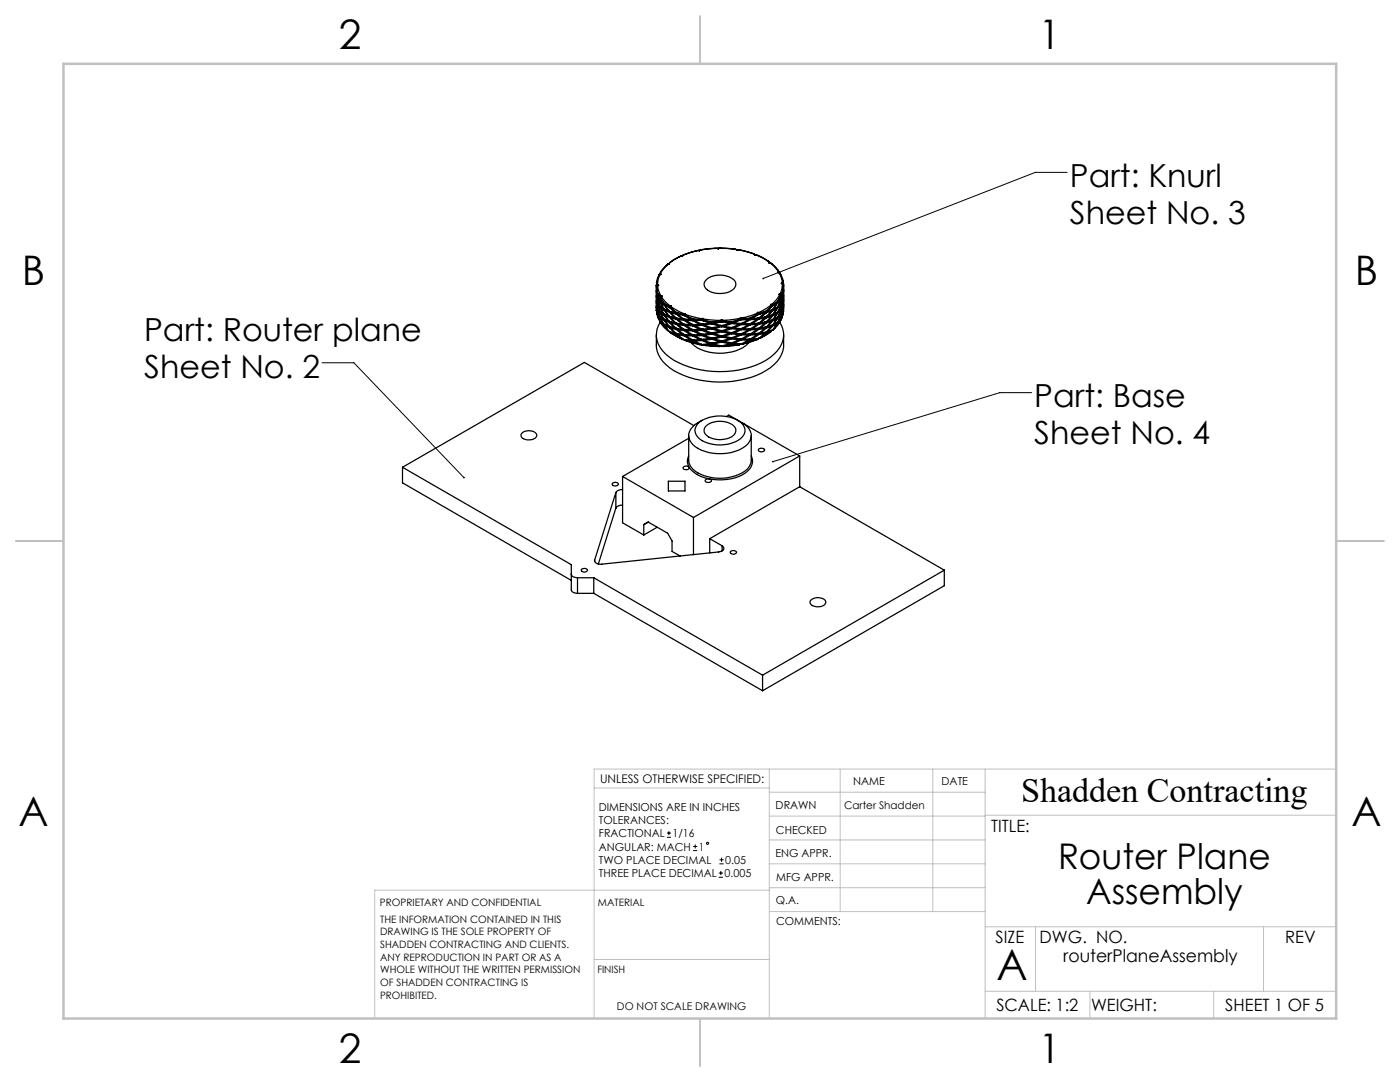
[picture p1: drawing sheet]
<svg xmlns="http://www.w3.org/2000/svg" width="279mm" height="216mm" viewBox="0 0 279 216" stroke-linecap="round" stroke-linejoin="round" font-family="sans-serif">
<g fill="none" stroke="#000" stroke-width=".2">
<path d="M213 34.4h-6.4l-54.3 21.2M64.3 72.4h6.3l22 22.9M205.9 78.4h-6.4l-45.2 13.7M133.1 167.1h.8M133.1 166.2h.8M133.5 165.8v.9M138.3 169.7h.8M138.3 168.9h.8M138.7 168.5v.8M143.4 175h.9M143.4 174.2h.9M143.6 172.4h.8"/>
<path d="M143.6 171.6h.8M143.9 173.8v.8M144 171.1v.9"/>
<circle cx="141.2" cy="168.3" r=".22"/>
</g>
<g fill="none" stroke="#c0c0c0" stroke-width=".2">
<path d="M118.6 157.2h34.9M153.5 153.5v49.7M153.5 158.1h43.1M167.7 153.5v28.4M186.2 153.5v28.4M196.6 153.5v49.7M266.7 153.5h-148.1v49.7M153.5 167.6h43.1M153.5 162.8h43.1M153.5 172.4h43.1M153.5 177.1h43.1M153.6 177.6h-78.8v25.6"/>
<path d="M196.6 162.7h70.1M118.6 191.5h34.9M153.6 181.9h43M196.6 197.8h70.1M196.6 184.9h70.1M206.7 184.9v12.9M217.5 197.8v5.4M242.2 197.8v5.4M252.2 184.9v12.9"/>
</g>
<path d="M139.7 3.2v9.5M3.1 107.9h9.6M266.7 107.9h9.5M139.7 203.2v9.6" fill="none" stroke="#c0c0c0" stroke-width=".25"/>
<path d="M12.7 12.7h254v190.5h-254z" fill="none" stroke="#c0c0c0" stroke-width=".5"/>
<path d="M92.4 95.2l.1 .3 .2-.1-.1-.1 .1 .1-.1-.3zM152.2 55.4v.2h.1l-.1 .1h.2v-.2zM154.1 92l.2 .1h-.2a.18 .18 0 0 0 .3 .1 .18 .18 0 0 0 0-.3 .18 .18 0 0 0-.3 .1z" fill="#000"/>
<g fill="none" stroke="#000" stroke-width=".25">
<path d="M131 56.9v.5M131 56.9l.1 1.4M131 58l.1 1.4-.1-1.4M131 56.9v.1M131 59l.1 1.4-.1-1.4M131 58.2l.2 .5M131 58.2a1.72 1.72 0 0 0 .6 1.8M131 57.4l.1 .9M131 57v.4M131.1 56.6l-.1 .3M131.1 57.9l.3 .8M131.1 57.9l.1 .6 .2 .2"/>
<path d="M131.1 58.2h-.1M131.1 58.3h.1M131.2 59.7l.4 1.3M131.2 59.7l-.2-.5a1.72 1.72 0 0 0 .6 1.8M131.2 55.6l-.1 .3a.82 .82 0 0 0 .1 .9M131.2 58.7l.4 1.3M131.2 57l.2 1.1 .5 .9M131.2 57l-.1 .9M131.2 56.8l.2 .1M131.3 58.8l.4 1.3 .6 .4M131.3 59.9l.4 .4M131.3 59.9a1.67 1.67 0 0 0 1 1.7"/>
<path d="M131.3 58.8l.3 .4M131.3 58.7h-.1M131.3 59.7h-.1M131.4 58.7l.5 .3M131.4 58.7l-.1 .1M131.4 59.8l-.1 .1M131.4 56.9l-.2 .1M131.4 56.9l-.4 .1M131.5 54.8v.1M131.6 54.8l-.2 .3M131.6 60h.1M131.6 59.2l.2 .4"/>
<path d="M131.6 59.2l.2 .1M131.7 54.8l-.4 1-.1 1M131.7 54.8l-.4 .6M131.8 54.5l-.2 .3M131.8 59.3v.3M131.8 54.3v.3M131.8 54.6l.1 .2M131.8 59.6l.5 .9M131.9 59l.3 .1M131.9 54.8h-.2M131.9 54.8h-.3M132 59.3l.8 .9 .9 .8"/>
<path d="M132 59.3l.2 .7M132.2 59.1l-.2 .2M132.2 59.1l-.4 .2M133.2 52.7h.4M133.2 52.7l-.1 .1M133.3 52.8l-.4 .2-1.1 1.3M133.3 52.8l-1 1.1-.5 .7M133.5 52.6l-.3 .1M133.5 52.6l.1 .1M133.6 52.7l-.3 .1M133.7 52.4l-.2 .2M135.9 51.1l-1.4 .7-.8 .6"/>
<path d="M135.9 51.1l-2.4 1.5M135.9 51.1h.3M136 51l.2 .1M136 51l-.1 .1M136.2 51v.1M136.2 51h-.2M136.5 50.8l-.3 .2M139.3 50l-2.8 .8M139.3 50l-3.1 1M139.3 50l.3 .1M139.5 50l.1 .1M139.5 50h.2"/>
<path d="M139.5 50h-.2M139.7 49.9l-.1 .2M140 49.8l-.3 .1M141 55.8a4.4 4.4 0 0 1 5.7 .3 1.46 1.46 0 0 1-1 2 4.6 4.6 0 0 1-4.9-.6 1.17 1.17 0 0 1 .2-1.7zM143.2 49.6l-3.2 .2M143.2 49.6l-3.5 .3M143.2 49.6l.1 .1M143.3 49.5v.2M143.3 49.5l.2 .1M143.3 49.5l-.1 .1M143.5 49.5l3.5 .3M143.5 49.5h.4"/>
<path d="M143.5 49.5l-.2 .2M143.9 49.5l2.9 .2M146.8 49.7l.2 .1M147 49.8l.1 .2M147.3 49.8l-.2 .2M147.3 49.8l.1 .1M147.3 49.8h-.3M147.4 49.9l3.2 .8M147.4 49.9h.3M147.4 49.9l-.3 .1M147.7 49.9l2.7 .7M150.4 50.6l.2 .1"/>
<path d="M150.6 50.7v.2M150.6 50.8h.2M150.8 50.8l-.2 .1M150.8 50.8l.2 .1M150.9 50.9l1.4 .6 1.1 .7M150.9 50.9l2.5 1.3M150.9 50.9h-.3M153.4 52.4l.3 .1M153.4 52.2v.2M153.4 52.3l.3 .1M153.7 52.5l.4 .2 .7 .6 .5 .6 .1 .3M153.7 52.5l.7 .6 1 1.1"/>
<path d="M153.7 52.4h-.3M153.7 52.4l.2 .1M155.2 54.4h.4M155.2 54.4h.3M155.4 54.2l-.2 .2M155.4 54.2l.2 .2M155.4 58.7l.5 .2M155.4 58.7l.2 .2M155.5 54.4l.4 1 .2 1M155.5 59.7l-.7 .8M155.5 59.7l-.3 .6-.4 .2M155.5 54.4l.5 .6"/>
<path d="M155.6 58.9l-.7 .9-.8 .9M155.6 58.9l-.1 .8M155.6 54.4l.2 .3M155.6 59.9l.2 .2M155.7 58.7h-.3M155.7 59.9h.2M155.8 59.2l-.5 .9M155.9 58.9l-.1 .3M155.9 59.9l-.6 1.3M155.9 56.6h.5M155.9 56.6l.2 .1M156 58.8l-.2 .4"/>
<path d="M156 58.8l-.1 .1M156 55.2l.3 .8M156 59.6h-.1M156.1 58.3l.1 .2M156.1 56.4l-.2 .2M156.1 56.7l-.1 .9-.3 1.1M156.1 56.7l.3 .3v.5M156.1 59.4l.1 .1M156.2 58.3l-.5 .4M156.2 58.3h.1M156.2 59.3h.1M156.2 58.5l-.3 1.2-.6 .4"/>
<path d="M156.2 59.5l-.3 .4M156.2 59.5l-.3 1.2-.6 .5M156.2 58.5l-.2 .3M156.2 56.2l.2 .3M156.3 58.3l-.3 1.3M156.3 58.3l.1-.5a2.14 2.14 0 0 1-.4 1.8M156.3 59.3l-.3 1.3M156.3 56.1l-.2 .3M156.4 57.5l-.2 .8M156.4 56.6v.3M156.4 56.5v.4M156.4 56.5v.1"/>
<path d="M156.4 58.8l-.1 .5M156.4 58.8a2.14 2.14 0 0 1-.4 1.8M156.4 56.9l-.1 1zM156.4 59.8l-.1 .6M156.4 59.8a2.17 2.17 0 0 1-.4 1.8M156.4 57.7l-.1 1.2 .1-.9M156.4 59l-.1 1zM156.4 58.7v.1M156.4 59.7v.1M131 66.8a6.2 6.2 0 0 0 1.9 5.9 15.5 15.5 0 0 0 9.5 3.5 18.2 18.2 0 0 0 11.3-2.8 6.4 6.4 0 0 0 2.7-6.6M131 60l.1 1.4-.1-1.3M131 61.9h.1"/>
<path d="M131 61v.9M131 60.3a1.84 1.84 0 0 0 .6 1.7M131 61.3a1.84 1.84 0 0 0 .6 1.7M131 61l.1 1.4-.1-.5M131 60.3l.2 .4M131 61.3l.2 .5M131 61.3v.1M131.1 62.4l.3 1.3M131.1 62.3v.1M131.1 61.2l-.1 .1M131.1 62.4l.1 .4M131.1 60.2l-.1 .1"/>
<path d="M131.2 61.8l.4 1.2M131.2 62.8l.2 .9M131.2 60.7l.4 1.3M131.3 60.9a1.78 1.78 0 0 0 1 1.7M131.3 61.9a1.78 1.78 0 0 0 1 1.7M131.3 62.9l.4 1.2M131.3 60.9l.4 .4M131.3 61.9l.4 .5M131.3 62.9l.4 .5M131.3 60.7h-.1M131.3 61.7l-.1 .1M131.3 62.8h-.1"/>
<path d="M131.4 61.8l-.1 .1M131.4 60.8l-.1 .1M131.4 62.8l-.1 .1M131.4 63.7l.3 .4M131.6 61h.1M131.6 62l.1 .1M131.6 63l.1 .1M131.7 60.3l.6 1.3M131.7 61.3l.6 1.3M131.7 62.4l.6 1.2M131.7 63.4l.6 1.2M131.7 64.1v.1"/>
<path d="M131.7 64.2l.6 .4M131.8 64.2a4.7 4.7 0 0 0 1.1 6.5 17 17 0 0 0 12 3.4 14.7 14.7 0 0 0 10.2-4 4.6 4.6 0 0 0 .5-5.9M131.9 60.5l.6 .4M131.9 60.5l.6 1.2 .8 .3M131.9 61.5l.6 .4M131.9 61.5l.6 1.2 .8 .3M131.9 62.5l.6 1.2 .8 .4M131.9 63.5l.6 1.2 .8 .4M131.9 62.5l.6 .4M131.9 63.5l.6 .4M131.9 60.2l-.2 .1M131.9 61.2l-.2 .1"/>
<path d="M131.9 62.3l-.2 .1M131.9 63.3l-.2 .1M131.9 64.6l1.6 1.5M132 64.4l-.1 .1 .1 .2M132 63.4l-.1 .1M132 60.3l-.1 .2M132 61.3l-.1 .2M132 62.3l-.1 .2M132 64.7l1.1 1.1M132 64.7l.5 .2M132.2 60l.7 .8M132.2 60l.3 .6 .4 .2"/>
<path d="M132.3 64.6h.2M132.3 62.6h.2M132.3 60.5h.2M132.3 61.6h.2M132.3 63.6h.2M132.5 61.9l.8 1.1M132.5 62.9l.8 1.2M132.5 60.9l.8 1.1M132.5 63.9l.8 1.2M132.5 64.9l.6 .9M132.8 61a1.97 1.97 0 0 0 1.9 1.4M132.8 62l.8 .3"/>
<path d="M132.8 62a1.97 1.97 0 0 0 1.9 1.4M132.8 60.7l-.3 .2M132.8 63l.8 .4M132.8 63l.8 1.2 1.1 .2M132.8 61.8l-.3 .1M132.8 64a1.99 1.99 0 0 0 1.9 1.4M132.8 62.8l-.3 .1M132.8 65.1l.8 1.1M132.8 63.8l-.3 .1M132.8 64.8l-.3 .1M132.8 61l.6 .2M132.8 64l.8 .4"/>
<path d="M132.8 65.1l.8 .3M132.9 60.8l-.1 .2M132.9 61.8l-.1 .2M132.9 62.8l-.1 .2M132.9 63.9l-.1 .1M132.9 64.9l-.1 .2M132.9 60.8l.8 .2M133.1 65.8l.5 .3M133.3 62l.3 .1M133.3 63h.3M133.3 64.1h.3M133.3 65.1h.3"/>
<path d="M133.4 61.2l.4 .4M133.4 61.2l.2 .1M133.6 66.2h.1M133.6 62.3l1.1 1.1M133.6 63.4l1.1 1M133.6 64.4l1.1 1M133.6 65.4l1.1 1.1M133.6 61.3l.2 .3M133.6 66.2l1.1 .3M133.7 61h.3M133.7 66.3l.2 .1M133.8 62.2l-.2 .1"/>
<path d="M133.8 63.2l-.2 .2M133.8 64.2l-.2 .2M133.8 65.2l-.2 .2M133.8 61.6l.9 .8M133.9 66.5l2.3 1.3M133.9 62.4l1.1 .3M133.9 62.4a2.18 2.18 0 0 0 2.2 1.2M133.9 63.4l1.1 .3M133.9 63.4a2.14 2.14 0 0 0 2.2 1.3M133.9 64.5l1.1 .2M133.9 64.5a2.14 2.14 0 0 0 2.2 1.2M133.9 65.5a2.14 2.14 0 0 0 2.2 1.2"/>
<path d="M133.9 66.5l.3 .1M133.9 65.5l1.1 .3M133.9 61.2l2.6 1.4M133.9 61.2l.5 .7M133.9 62.2v.2M133.9 63.2v.2M133.9 64.2v.3M133.9 65.3v.2M133.9 66.3v.2M134 61l-.1 .2M134 61l-.4 .3M134.2 66.6l1.6 .9"/>
<path d="M134.2 66.6l.8 .2M134.4 61.9l1.1 .6M134.4 61.9l.6 .5 .5 .1M134.7 64.4h.2M134.7 65.4h.2M134.7 66.5h.2M134.9 62.4h-.2M134.9 63.4h-.2M135 63.7l1.1 1M135 64.7l1.1 1M135 65.8l1.1 .9M135 66.8l.8 .7"/>
<path d="M135 62.7l1.1 .9M135.1 62.5l-.1 .2M135.1 63.5l-.1 .2M135.1 64.5l-.1 .2M135.1 65.5l-.1 .3M135.1 66.6l-.1 .2M135.3 62.8l1.2 .9h1.3M135.3 63.7l1.2 .2M135.3 63.7a2.41 2.41 0 0 0 2.5 1.1M135.3 62.5v.3M135.3 64.8l1.2 .1M135.3 64.8l1.2 .9 1.3 .1"/>
<path d="M135.3 63.5v.2M135.3 65.8l1.2 .2M135.3 65.8l1.2 .9 1.3 .1M135.3 64.6v.2M135.3 66.8l1.2 1M135.3 65.6v.2M135.3 66.6v.2M135.3 62.8l.9 .1M135.3 66.8l1.2 .2M135.5 62.5l1 .1M135.8 67.5l.4 .2h.2M136.1 63.6h.3"/>
<path d="M136.2 62.9l.6 .2M136.2 62.9h.3M136.4 64.6l-.3 .1M136.4 65.7h-.3M136.4 66.7h-.3M136.5 67.8h.1M136.5 62.6h.3M136.5 63.9l1.3 .9M136.5 64.9l1.3 .9M136.5 66l1.3 .8M136.5 67l1.3 .8M136.5 67.8l.1 .1"/>
<path d="M136.5 62.9l.3 .2M136.5 67.8h1.3M136.6 67.9h.2M136.7 63.7l-.2 .2M136.7 64.7l-.2 .2M136.7 65.8l-.2 .2M136.7 66.8l-.2 .2M136.7 67.8l-.1 .1M136.8 62.6v.1M136.8 62.6l-.3 .3M136.8 62.7l3.2 .9M136.8 62.7l.8 .7"/>
<path d="M136.8 63.7l.1 .3M136.8 64.7l.1 .2M136.8 65.8l.1 .2M136.8 66.8l.1 .2M136.8 67.8l.1 .2M136.8 63.1l1 .6M136.9 68l2.8 .8M136.9 64h1.4M136.9 64l1.4 .8 1.4-.1M136.9 64.9l1.4 .1M136.9 64.9l1.4 .9 1.4-.1M136.9 66h1.4"/>
<path d="M136.9 66l1.4 .8 1.4-.1M136.9 67l1.4 .8h1.4M136.9 68l.4 .1M136.9 67h1.4M137.3 68.1l1.9 .5M137.3 68.1h1M137.6 63.4l1.3 .3M137.6 63.4l.7 .3h.6M137.9 68.3a8.4 8.4 0 0 0 8.1 1.9 6.1 6.1 0 0 0 3.5-1.8M138.1 63.7h-.3M138.1 64.7l-.3 .1M138.1 65.7l-.3 .1"/>
<path d="M138.1 66.7l-.3 .1M138.1 67.8h-.3M138.3 65l1.4 .7M138.3 66l1.4 .7M138.3 67l1.4 .8M138.3 68.1l.9 .5M138.3 64l1.4 .7M138.4 63.7l-.1 .3M138.4 64.8l-.1 .2M138.4 65.8l-.1 .2M138.4 66.8l-.1 .2M138.4 67.8l-.1 .3"/>
<path d="M138.5 63.7l.1 .3M138.5 64.8l.1 .2M138.5 65.8l.1 .2M138.5 66.8l.1 .2M138.5 67.8l.1 .3M138.6 64a2.79 2.79 0 0 0 3 .5M138.6 65l1.5 .7 1.5-.2M138.6 66l1.5 .7 1.5-.2M138.6 67l1.5 .7 1.5-.2M138.6 68.1l1.5 .7M139.2 68.6l.5 .2M139.7 68.8l.3-.1 .2 .2"/>
<path d="M139.8 63.9l.6 .1M139.8 63.9l-1.2 .1M140 63.6l-1.1 .1M140 64.6l-.3 .1M140 65.7h-.3M140 66.7h-.3M140 67.7l-.3 .1M140.1 68.8h.1M140.1 64.9l-1.5 .1M140.1 64.9l1.5 .6M140.1 65.9l-1.5 .1M140.1 65.9l1.5 .6"/>
<path d="M140.1 67h-1.5M140.1 67l1.5 .5M140.1 67.9l1.5 .6M140.1 67.9l-1.5 .2M140.1 63.9h-.3M140.1 63.9l.3 .1M140.2 68.8v.1M140.2 64.7l-.1 .2M140.2 65.7l-.1 .2M140.2 66.7l-.1 .3M140.2 67.7l-.1 .2M140.2 63.5l.2 .2"/>
<path d="M140.2 63.5l-.1 .4M140.2 63.5l-.2 .1M140.3 64.6l.2 .2M140.3 65.7l.2 .2M140.3 66.7l.2 .2M140.3 67.7l.2 .2M140.3 68.7l.2 .2M140.4 63.7l3.4 .2M140.4 63.7l.9 .4M140.4 68.8l-.2 .1M140.4 64l1.2 .5M140.5 68.9l3.2 .2"/>
<path d="M140.5 64.8a2.92 2.92 0 0 0 3.1 .3M140.5 65.9l1.6 .5 1.5-.3M140.5 66.9a2.92 2.92 0 0 0 3.1 .2M140.5 67.9a2.92 2.92 0 0 0 3.1 .3M141 68.9l2.1 .1M141 68.9h-.5M141.3 64.1l1.5 .1M141.3 64.1l.8 .3 .7-.2M141.6 68.5l-1.5 .3M141.9 64.3l-.3 .2M141.9 65.4l-.3 .1M141.9 66.4l-.3 .1"/>
<path d="M141.9 67.4l-.3 .1M141.9 68.4l-.3 .1M142.1 64.6l-1.6 .2M142.1 65.7l-1.6 .2M142.1 65.7l1.5 .4M142.1 66.7l-1.6 .2M142.1 66.7l1.5 .4M142.1 67.7l1.5 .5M142.1 68.7l1 .3M142.1 64.6l1.5 .5M142.1 67.7l-1.6 .2M142.1 68.7l-1.1 .2"/>
<path d="M142.1 64.4v.2M142.1 65.4v.3M142.1 66.5v.2M142.1 67.5v.2M142.1 68.5v.2M142.2 64.3l.3 .3M142.2 65.4l.3 .2M142.2 66.4l.3 .2M142.2 67.4l.3 .2M142.2 68.4l.3 .2M142.5 64.6l1.5 .4M142.5 65.6l1.5 .4"/>
<path d="M142.5 66.6l1.5 .4M142.5 67.6l1.5 .4M142.5 68.6l1.5 .4M143.1 69l.6 .1M143.7 64.3l-1.2 .3M143.8 69l.2 .1M143.8 63.9l-1 .3M143.9 64.9l-.3 .2M143.9 65.9l-.3 .2M143.9 67l-.3 .1M143.9 68l-.3 .2M143.9 69l-.2 .1"/>
<path d="M144 69h.1M144 63.8l.2 .1M144 63.8v.3M144 64.1l-.3 .2M144 65.2l-1.5 .4M144 65.2l1.6 .3M144 65v.2M144 66.2l-1.5 .4M144 66.2l1.6 .3M144 66v.2M144 67.2l-1.5 .4M144 67.2l1.6 .4"/>
<path d="M144 67v.2M144 68.3l1.6 .3M144 68v.3M144 63.8l-.2 .1M144 64.1l.4 .1M144 68.3l-1.5 .3M144 69v.1M144.2 63.9l1.1 .3M144.2 64.9l.3 .2M144.2 65.9l.3 .2M144.2 67l.3 .1M144.2 68l.3 .1"/>
<path d="M144.2 69l.2 .1M144.3 69l-.3 .1M144.4 64.2l-.7 .1M144.4 64.2l1.2 .3M145 69l-.6 .1M145.6 64.5l-1.6 .5M145.6 65.5l-1.6 .5M145.6 66.5l-1.6 .5M145.6 67.6l-1.6 .4M145.6 68.6l-1.5 .4M145.8 64.3l-.2 .2M145.8 65.3l-.2 .2"/>
<path d="M145.8 66.4l-.2 .1M145.8 67.4l-.2 .2M145.8 68.4l-.2 .2M146 64.3v.3M146 65.4v.2M146 66.4v.2M146 67.4v.2M146 68.4v.3M146 64.6l-1.5 .5M146 65.6l-1.5 .5M146 65.6l1.5 .2M146 66.6l-1.5 .5"/>
<path d="M146 66.6l1.5 .2M146 67.6l1.5 .2M146 68.7l1.1 .1M146 64.6l1.5 .1M146 67.6l-1.5 .5M146 68.7l-1 .3M146.2 64.3l.2 .1M146.2 65.3l.2 .1M146.2 66.3l.2 .1M146.2 67.3l.2 .2M146.2 68.4l.2 .1M146.4 68.5l1.5 .1"/>
<path d="M146.8 64.1l-1.5 .1M146.8 64.1l-.8 .2-.7-.1M147.1 68.8l-2.1 .2M147.1 68.8h.5M147.5 64.7a2.79 2.79 0 0 1-3 .4M147.5 65.8l-1.5 .6-1.5-.3M147.5 66.8l-1.5 .6-1.5-.3M147.5 67.8a2.87 2.87 0 0 1-3 .3M147.6 68.8l-3.2 .3M147.6 63.9l-1.2 .5M147.6 68.7h.3M147.7 63.5l-3.5 .4"/>
<path d="M147.7 63.5l-.9 .6M147.7 64.5l-.2 .2M147.7 65.5l-.2 .3M147.7 66.6l-.2 .2M147.7 67.6l-.2 .2M147.7 68.6l-.1 .2M147.8 63.4l.3 .1M147.8 63.4l.1 .3M147.8 63.4l-.1 .1M147.8 64.6l.2 .2M147.8 65.6l.2 .2M147.8 66.6l.2 .2"/>
<path d="M147.8 67.6l.2 .2M147.8 68.6l.1 .1M147.9 63.7l-.3 .2M147.9 68.6h.1M147.9 63.7l.4 .1M148 64.8l-1.6 .6M148 64.8h1.4M148 65.8l-1.6 .6M148 65.8h1.4M148 66.8l-1.6 .7M148 66.8l1.4 .1M148 67.8l1.4 .1"/>
<path d="M148 67.8l-1.6 .7M148 68.6l-.1 .1M148.1 63.5l1 .1M148.1 64.5l.2 .1M148.1 65.5l.2 .1M148.1 66.5l.2 .1M148.1 67.6h.2M148.1 68.6l.2 .1M148.3 63.8l-.7 .1M148.3 63.8h1.1M148.8 68.4l-.5 .3M149.4 63.8l-1.4 .8-1.6-.2"/>
<path d="M149.4 64.8a2.58 2.58 0 0 1-3 .6M149.4 65.8l-1.4 .8-1.6-.2M149.4 66.9a2.58 2.58 0 0 1-3 .6M149.4 67.9l-1.4 .7M149.5 63.6l-.1 .2M149.5 64.6l-.1 .2M149.5 65.6l-.1 .2M149.5 66.6l-.1 .3M149.5 67.7l-.1 .2M149.6 63.6l.2 .2M149.6 64.6l.2 .2M149.6 65.6l.2 .2"/>
<path d="M149.6 66.6l.2 .3M149.6 67.7l.2 .2M149.8 63.8l-1.5 .8M149.8 64.8l-1.5 .8M149.8 65.8l-1.5 .8M149.8 66.9l-1.5 .7M149.8 67.9l-1 .5M149.9 63.5l.2 .1M149.9 64.5l.2 .1M149.9 65.5l.2 .1M149.9 66.6h.2M149.9 67.6h.2"/>
<path d="M150.4 63.1l-1.3 .5M150.4 63.1l-.6 .5h-.7M150.7 67.8l-1.9 .6M150.7 67.8l-.9 .1M151.1 67.8l-2.8 .9M151.1 63.7a2.52 2.52 0 0 1-2.8 .9M151.1 64.7l-1.3 .1M151.1 64.7l-1.3 .9h-1.5M151.1 65.8h-1.3M151.1 65.8a2.52 2.52 0 0 1-2.8 .8M151.1 66.8l-1.3 .1M151.1 66.8a2.52 2.52 0 0 1-2.8 .8"/>
<path d="M151.1 67.8h-.4M151.1 63.7l-1.3 .1M151.1 62.5l-3 1M151.1 62.5l-.7 .6M151.1 63.5v.2M151.1 64.5v.2M151.1 65.5v.3M151.1 66.5v.3M151.1 67.6v.2M151.2 62.3l.2 .1M151.2 62.3l.2 .3M151.2 62.3l-.1 .2"/>
<path d="M151.2 62.9l-1.1 .7M151.3 63.5l.1 .2M151.3 64.5l.1 .2M151.3 65.5l.1 .2M151.3 66.5l.1 .2M151.3 67.6h.1M151.3 67.6l-.2 .1M151.4 67.6h-.1M151.4 62.6l-.2 .3M151.4 67.5h.1M151.4 67.5l-1.3 .1M151.4 62.6h.3"/>
<path d="M151.4 63.7l-1.3 .9M151.4 64.7l-1.3 .9M151.4 65.7l-1.3 .9M151.4 66.7l-1.3 .9M151.5 63.4h.3M151.5 64.4h.3M151.5 65.4h.3M151.5 66.5h.3M151.5 67.5h.2M151.7 62.6l-.5 .3M152.2 67.2l-.5 .3M152.4 62.3l-1 .1"/>
<path d="M152.6 62.2v.3M152.6 63.3v.2M152.6 64.3v.2M152.6 65.3v.2M152.6 66.3v.2M152.6 62.5l-1.2 1-1.3 .1M152.6 63.5l-1.2 .2M152.6 63.5l-1.2 1-1.3 .1M152.6 64.5l-1.2 .2M152.6 64.5l-1.2 1-1.3 .1M152.6 65.5l-1.2 .2M152.6 65.5a2.32 2.32 0 0 1-2.5 1.1"/>
<path d="M152.6 66.5l-1.2 .2M152.6 62.5l-.9 .1M152.6 66.5l-1.2 1M152.7 62.2l.2 .2M152.7 63.2l.2 .2M152.7 64.2l.2 .3M152.7 65.3l.2 .2M152.7 66.3l.2 .2M152.9 62.4l-1.1 1M152.9 63.4l-1.1 1M152.9 64.5l-1.1 .9M152.9 65.5l-1.1 1"/>
<path d="M152.9 66.5l-.7 .7M153 63.1h.2M153 62.1h.2M153 64.1h.2M153 65.2h.2M153 66.2h.2M153.4 61.7l-1 .6M153.4 61.7l-.5 .5-.5 .1M153.6 66.3l-1.4 .9M153.6 66.3l-.7 .2M153.8 60.7l.3 .3M153.8 60.7v.2"/>
<path d="M153.8 60.9l-2.4 1.5M153.8 60.9l-.4 .8M153.8 61.9l.1 .2M153.8 62.9l.1 .2M153.8 63.9l.1 .2M153.8 64.9l.1 .3M153.8 66l.1 .1-.3 .2M153.8 66h.1M153.9 66.1l-2.2 1.4M153.9 62.1l-1 1.1-1.1 .2M153.9 63.1l-1 .3M153.9 63.1l-1 1.1-1.1 .2"/>
<path d="M153.9 64.1l-1 .4M153.9 64.1a2.06 2.06 0 0 1-2.1 1.3M153.9 65.2l-1 .3M153.9 65.2l-1 1.1-1.1 .2M153.9 62.1l-1 .3M154 61.9l.2 .1M154 62.9l.2 .1M154 63.9l.2 .2M154 64.9l.2 .2M154 61.2l-.8 .9M154 66h-.1M154.1 60.7h-.3"/>
<path d="M154.1 61l-.1 .2M154.1 65.9l-.9 .3M154.2 62l-1 1.1M154.2 63l-1 1.1M154.2 64.1l-1 1.1M154.2 65.1l-1 1.1M154.2 65.8l-.1 .1M154.2 61.7h.2M154.2 62.7h.2M154.2 65.8h.1M154.4 60.9l-.4 .3M154.4 60.9l-.3 .1"/>
<path d="M154.4 63.7h-.2M154.4 64.7l-.2 .1M154.7 65.4l-.4 .4M154.8 60.5l-.7 .2M154.9 61.5l.1 .1M154.9 62.5l.1 .2M154.9 63.5l.1 .2M154.9 64.5l.1 .2M154.9 60.5l.1 .1M154.9 61.4l.3 .1M154.9 62.4l.3 .1M154.9 63.5l.3 .1"/>
<path d="M154.9 64.5l.3 .1M155 60.6l-.8 1.2-1 .3M155 61.6l-.8 .4M155 61.6l-.8 1.2-1 .3M155 60.4l.2 .1M155 62.7l-.8 .3M155 62.7l-.8 1.1-1 .3M155 63.7l-.8 .4M155 63.7l-.8 1.1-1 .4M155 64.7l-.8 .4M155 60.6l-.6 .3M155 64.7l-.8 1.1"/>
<path d="M155.2 60.5l-.8 1.2M155.2 61.5l-.8 1.2M155.2 62.5l-.8 1.2M155.2 63.6l-.8 1.1M155.2 64.6l-.5 .8M155.3 60.1l-.1 .1M155.3 61.2h-.1M155.3 62.2h-.1M155.3 63.2l-.1 .1M155.3 64.2l-.1 .1M155.5 64.4l-1.2 1.4M155.6 64.3l-.9 1.1"/>
<path d="M155.6 64.3l-.4 .3M155.6 64l.1 .1-.1 .2M155.6 61l.2 .1M155.6 62l.2 .1M155.6 63l.2 .1M155.7 60.9l.2 .1M155.7 61.9l.2 .1M155.7 62.9l.2 .1M155.8 60.1l-.6 1.2-.8 .4M155.8 61.1l-.6 .4M155.8 61.1l-.6 1.2-.8 .4M155.8 62.1l-.6 .4"/>
<path d="M155.8 62.1a1.78 1.78 0 0 1-1.4 1.6M155.8 63.1l-.6 .5M155.8 63.1l-.6 1.2-.8 .4M155.8 60.1l-.6 .4M155.9 61l-.6 1.2M155.9 62l-.6 1.2M155.9 63.8l-.6 .4M155.9 63l-.6 1.2M155.9 63.8h.1M155.9 62.7h.1M156 60.6h-.1M156 61.6l-.1 .1"/>
<path d="M156.1 63.4l-.1 .1M156.1 63.3l-.2 .4M156.1 60.4l.1 .1M156.1 61.4l.1 .1M156.1 62.4l.1 .1M156.2 60.3l.1 .1M156.2 61.3h.1M156.2 62.4h.1M156.2 60.5l-.3 .5M156.2 60.5l-.3 1.3-.6 .4M156.2 61.5l-.3 .5M156.2 61.5l-.3 1.3-.6 .4"/>
<path d="M156.2 62.5l-.3 .5M156.2 62.5l-.3 1.3M156.3 60.4l-.3 1.2M156.3 61.3l-.3 1.4M156.3 62.4l-.2 .9M156.4 61.9v.2M156.4 60.9l-.1 .4M156.4 60.9a2.17 2.17 0 0 1-.4 1.8M156.4 62.1l-.3 1.2M156.4 60l-.1 1zM156.4 62.1l-.1 .3M156.4 61l-.1 1z"/>
<path d="M156.4 60.7v.2M80.3 93.2l33.7 19.5v5a1.08 1.08 0 0 0 1.3 .7M80.3 93.2v3.1l33.7 19.5M104.1 86.5a2.06 2.06 0 0 1 3 .2 1.15 1.15 0 0 1-1.4 1.1 1.34 1.34 0 0 1-1.7-1zM122.2 96.5l.6-.3 .6 .3a.59 .59 0 0 1-.6 .5 .59 .59 0 0 1-.6-.5zM122.9 98.3l-4.2 13.5M122.9 98.3v3.1M124.2 97.7l-1 .2-.3 .4M124.2 95.1l14.2 8.2M124.2 95.1v9.2l4.3 2.5M133.4 96h3.3v2h-3.3zM136.5 93.1l.7-.1a.35 .35 0 0 1 .3 .5l-.6 .2-.4-.1-.2-.2z"/>
<path d="M137.4 91a2.47 2.47 0 0 0 1.1 3.3 9.8 9.8 0 0 0 10.4 0 2.6 2.6 0 0 0 1-3.3M137.4 86.9v4.9a3.8 3.8 0 0 0 3.3 3.2 9 9 0 0 0 8.5-1.4 2.69 2.69 0 0 0 .7-1.8v-4.9M137.4 87.5l-13.2 7.6M138.5 84.9l-21.9-12.6-36.3 20.9M139.3 84.5a7.2 7.2 0 0 1 8.7-.1 2.03 2.03 0 0 1-.6 3.4 7.5 7.5 0 0 1-7.8-.2 1.99 1.99 0 0 1-.3-3.1zM140.2 83.9a3.8 3.8 0 0 0-2.8 3.3 4 4 0 0 0 3.3 2.9 9 9 0 0 0 8.5-1.4 2.47 2.47 0 0 0-.5-4l-1.5-.8M140.8 95.8a.66 .66 0 0 1 .7-.3 .66 .66 0 0 1 .5 .6l-.4 .1h-.5l-.3-.1zM140.8 85.1a4.3 4.3 0 0 1 6 .3 1.56 1.56 0 0 1-1.2 2 4.5 4.5 0 0 1-4.9-.8 1.18 1.18 0 0 1 .1-1.5zM145 83.1l.5-.3 1.6 1M148.2 84.4l11.4 6.6M151.4 89.6l.6-.2 .5 .2a.58 .58 0 0 1-.5 .6 .58 .58 0 0 1-.6-.6zM159.6 91l-21.2 12.3"/>
<path d="M159.6 91v6.1M159.6 97.1l-18 10.4M159.6 97.1l28.9 16.7M114 114.5a1.06 1.06 0 0 0 1.3 .8M115.3 115.3h3.2M115.3 115.3v3.1M115.3 118.4h3.2M116 113.6l.6-.2 .6 .2a.58 .58 0 0 1-.6 .6 .58 .58 0 0 1-.6-.6zM118.5 115.3l33.7 19.4M118.5 118.4l33.7 19.4M118.5 115.3v3.1M118.7 111.8v.2"/>
<path d="M122.9 101.4l-3.5 11.1M124.2 100.8l-1 .2-.3 .4M128.5 106.8v-2.1l.9-.5 3.8 2.2 .9 1.6v2l1.6 .9M131.2 105.2l-2.7 1.6M138.4 103.3v7.4M141.6 107.5v2.8M141.6 107.5l2.5 1.4M144.1 108.9a.61 .61 0 0 1 .3 .7 .61 .61 0 0 1-.6 .5l-23.7 2.5a1.06 1.06 0 0 1-1.4-.8M144.1 108.9v1M145.8 110.1l.6-.2 .5 .2a.58 .58 0 0 1-.6 .5 .58 .58 0 0 1-.5-.5zM161.7 119.8a2.06 2.06 0 0 1 3.1 .2 1.14 1.14 0 0 1-1.4 1.1 1.37 1.37 0 0 1-1.8-1zM188.5 113.8l-36.3 20.9"/>
<path d="M188.5 113.8v3.1l-36.3 20.9M152.2 134.7v3.1"/>
</g>
<text font-size="8.5" x="198.9" y="195.5">A</text>
<g font-size="8.1">
<text x="67.6" y="9.7">2</text>
<text x="207.3" y="9.7">1</text>
<text x="4.4" y="57">B</text>
<text x="270.4" y="57">B</text>
<text x="3.7" y="164.9">A</text>
<text x="269.7" y="164.9">A</text>
<text x="67.6" y="212.2">2</text>
<text x="207.3" y="212.2">1</text>
</g>
<g font-size="7.1">
<text x="211.2" y="173.4">Router Plane</text>
<text x="216.7" y="180.5">Assembly</text>
</g>
<text font-size="6.9" x="203.8" y="160.1">Shadden Contracting</text>
<g font-size="6.3">
<text x="213.5" y="37.3">Part: Knurl</text>
<text x="213.5" y="44.7">Sheet No. 3</text>
<text x="28.8" y="68">Part: Router plane</text>
<text x="28.8" y="75.4">Sheet No. 2</text>
<text x="206.4" y="81.3">Part: Base</text>
<text x="206.4" y="88.6">Sheet No. 4</text>
</g>
<text font-size="3.5" x="212.2" y="191.9">routerPlaneAssembly</text>
<g font-size="3.4">
<text x="197.8" y="166">TITLE:</text>
<text x="198.7" y="188.1">SIZE</text>
<text x="207.5" y="188.1">DWG. NO.</text>
<text x="256.5" y="188.2">REV</text>
<text x="198.8" y="201.7">SCALE: 1:2</text>
<text x="217.7" y="201.8">WEIGHT:</text>
<text x="244.5" y="201.7">SHEET 1 OF 5</text>
</g>
<text font-size="2.4" x="119.8" y="156.2">UNLESS OTHERWISE SPECIFIED:</text>
<g font-size="2.2">
<text x="119.5" y="161.8">DIMENSIONS ARE IN INCHES</text>
<text x="154.8" y="161.4">DRAWN</text>
<text x="170.2" y="156.7">NAME</text>
<text x="187.9" y="156.7">DATE</text>
<text x="119.5" y="164.4">TOLERANCES:</text>
<text x="119.5" y="167.1">FRACTIONAL</text>
<text x="134.2" y="167.1">1/16</text>
<text x="154.9" y="166.3">CHECKED</text>
<text x="119.5" y="172.4">TWO PLACE DECIMAL</text>
<text x="119.5" y="169.7">ANGULAR: MACH</text>
<text x="139.5" y="169.7">1</text>
<text x="144.7" y="172.4">0.05</text>
<text x="154.8" y="171">ENG APPR.</text>
<text x="119.5" y="175">THREE PLACE DECIMAL</text>
<text x="144.6" y="175">0.005</text>
<text x="154.9" y="175.7">MFG APPR.</text>
<text x="154.9" y="180.4">Q.A.</text>
<text x="154.9" y="184.6">COMMENTS:</text>
</g>
<g font-size="2.1">
<text x="168.5" y="161.5">Carter Shadden</text>
<text x="123.1" y="201.6">DO NOT SCALE DRAWING</text>
</g>
<g font-size="2">
<text x="75.8" y="180.7">PROPRIETARY AND CONFIDENTIAL</text>
<text x="75.9" y="184.1">THE INFORMATION CONTAINED IN THIS</text>
<text x="119.3" y="180.7">MATERIAL</text>
<text x="75.9" y="186.7">DRAWING IS THE SOLE PROPERTY OF</text>
<text x="75.9" y="189.2">SHADDEN CONTRACTING AND CLIENTS.</text>
<text x="75.9" y="191.7">ANY REPRODUCTION IN PART OR AS A</text>
<text x="75.9" y="194.2">WHOLE WITHOUT THE WRITTEN PERMISSION</text>
<text x="75.9" y="196.8">OF SHADDEN CONTRACTING IS</text>
<text x="119.2" y="194.2">FINISH</text>
<text x="75.9" y="199.3">PROHIBITED.</text>
</g>
</svg>
